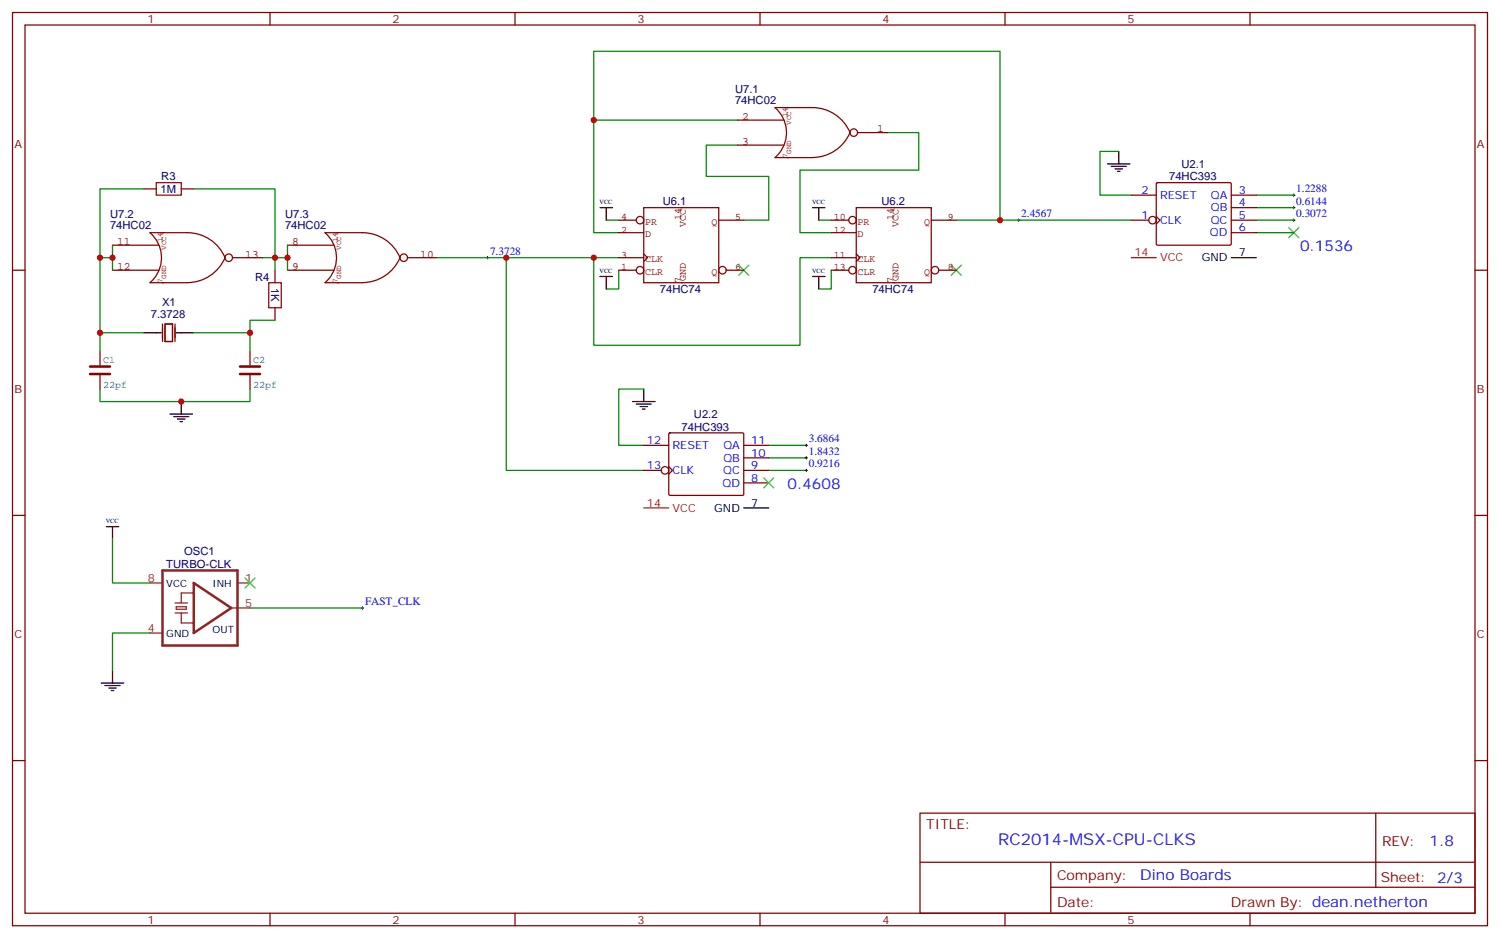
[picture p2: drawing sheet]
<svg xmlns="http://www.w3.org/2000/svg" width="423mm" height="265mm" viewBox="0 0 423 265" stroke-linecap="round" stroke-linejoin="round" font-family="sans-serif">
<g fill="none" stroke="#870000" stroke-width=".35">
<path d="M3.5 3.5h416.3v257.6h-416.3zM7.1 7.1h409.2v250.4h-409.2zM76.2 3.5v3.6M145.3 3.5v3.6M214.5 3.5v3.6M283.6 3.5v3.6M352.8 3.5v3.6M40.6 53.3h3.5M51.2 53.3h3.5M319.3 55h7M326.4 51.7l.3-.2 20.6 .1 .2 .3-.1 17.1-.3 .1h-20.6l-.2-.3zM347.5 55h7"/>
<path d="M347.5 58.6h7M3.5 76.2h3.6M77.6 76.2v3.5M319.3 62.1h4.9M326.3 61l1.1 1.1-1.1 1M347.5 62.1h7M347.5 65.6h7M416.3 76.2h3.5M45.9 91.4v4.9M46.6 91.4h2.1v4.9h-2.1zM49.4 91.4v4.9M77.6 86.8v3.5"/>
<path d="M181.7 125.6h7M181.7 132.6h4.9M188.7 131.6l1.1 1-1.1 1.1M188.8 122.2l.3-.1h20.6l.2 .3-.1 17.1-.3 .2-20.6-.1-.2-.3zM209.9 125.6h7.1M209.9 132.6h7.1M209.9 129.1h7.1M209.9 136.2h7.1M3.5 145.3h3.6M416.3 145.3h3.5M3.5 214.5h3.6M416.3 214.5h3.5"/>
<path d="M259.6 229.3h156.7v28.2h-156.7zM388.3 229.3v20.9M76.2 257.5v3.6M145.3 257.5v3.6M214.5 257.5v3.6M259.7 243.2h156.4M283.6 257.5v3.6M296.6 250.2h119.5M296.6 243.2v14.1M352.8 257.5v3.6"/>
<circle cx="325.3" cy="62.1" r="1.06"/>
<circle cx="187.7" cy="132.6" r="1.06"/>
</g>
<path d="M208.5 74.8l2.8 2.8M211.3 74.8l-2.8 2.8M268.5 74.8l2.8 2.8M271.3 74.8l-2.8 2.8M363.7 64.2l2.8 2.8M366.5 64.2l-2.8 2.8" fill="none" stroke="#3c3" stroke-width=".35"/>
<g fill="none" stroke="#008700" stroke-width=".35">
<path d="M167.6 33.9v-19.4h114.6v47.6h-12.3M208.1 33.9h-40.5v31.7h7M250.5 37.4h8.8v10.6h-33.5v17.6h8.8M40.6 53.3h-12.4v19.4h3.5M54.7 53.3h22.9v19.4M208.1 40.9h-8.8v8.8h17.7v12.4h-7.1M315.7 42.7h-5.3v12.3h8.9M354.5 58.6h10.6M354.5 55h10.6M28.2 72.7v26.4M74.1 72.7h3.5M77.6 72.7v3.5"/>
<path d="M137.6 72.7h37M142.9 72.7v59.9h38.8M171.1 62.1h3.5M174.6 76.2v5.3h-3.5M231.1 62.1h3.5M234.6 76.2v5.3h-3.5M282.2 62.1h37.1M354.5 65.6h10.6M354.5 62.1h10.6M28.2 93.8h12.4M54.7 93.8h15.9M77.6 90.3h-7v8.8"/>
<path d="M28.2 109.7v3.5h42.4v-3.5M181.7 109.7h-7.1v15.9h7.1M217 132.6h10.5M217 129.1h10.5M217 125.6h10.5"/>
</g>
<path d="M364.8 58.6h.7M364.8 55h.7M365.1 54.7v.7M365.1 58.2v.7M137.2 72.7h.7M137.6 72.3v.7M287.2 62.1h.7M287.5 61.7v.7M364.8 62.1h.7M365.1 61.7v.7M102 171.4h.7M102.3 171.1v.7" fill="none" stroke="#000" stroke-width=".28"/>
<path d="M44.1 51.5h7.1v3.5h-7.1zM75.8 79.7h3.6v7.1h-3.6z" fill="none" stroke="#a10000" stroke-width=".35"/>
<g fill="none" stroke="#000" stroke-width=".35">
<path d="M169.3 58.6h3.6M171.1 58.6v3.5M229.3 58.6h3.5M231.1 58.6v3.5M312.6 46.2h6.3M313.6 46.9h4.3M314.7 47.6h2.1M315.4 48.3h.7M315.7 42.7v3.5M169.3 78h3.6M171.1 78v3.5M229.3 78h3.5"/>
<path d="M231.1 78v3.5M347.5 72.7h7M40.6 93.8h4.9M49.7 93.8h5M48 116.8h6.3M49 117.5h4.3M50.1 118.2h2.1M50.8 118.9h.7M51.2 113.2v3.6M178.5 113.2h6.4M179.6 113.9h4.2M180.6 114.7h2.1"/>
<path d="M181.3 115.4h.7M181.7 109.7v3.5M209.9 143.2h7.1"/>
</g>
<path d="M28.2 99.1v3.9M70.6 99.1v3.9M28.2 105.8v3.9M70.6 105.8v3.9" fill="none" stroke="#850000" stroke-width=".35"/>
<path d="M25.4 105.5h5.6M25.4 103.4h5.6M67.7 105.5h5.7M67.7 103.4h5.7" fill="none" stroke="#850000" stroke-width=".71"/>
<path d="M319.3 72.7h7M181.7 143.2h7" fill="none" stroke="#f00" stroke-width=".35"/>
<g fill="#850000">
<circle cx="95.2" cy="79.7" r=".18"/>
<circle cx="95.3" cy="65.6" r=".18"/>
</g>
<g fill="none" stroke="#850000" stroke-width=".35">
<path d="M81.1 69.1h13.1M81.1 76.2h13.1M102.3 79.7a11.6 11.6 0 0 0 10.6-7 11.5 11.5 0 0 0-10.6-7.1h-10.6a9.2 9.2 0 0 1 0 14.1h10.6M115 72.7h8.5"/>
<circle cx="113.9" cy="72.7" r="1.06"/>
</g>
<g fill="#850000">
<circle cx="45.9" cy="79.7" r=".18"/>
<circle cx="45.9" cy="65.6" r=".18"/>
</g>
<g fill="none" stroke="#850000" stroke-width=".35">
<path d="M31.7 69.1h13.1M31.7 76.2h13.1M52.9 79.7a11.6 11.6 0 0 0 10.6-7 11.5 11.5 0 0 0-10.6-7.1h-10.6a9.2 9.2 0 0 1 0 14.1h10.6M65.6 72.7h8.5"/>
<circle cx="64.6" cy="72.7" r="1.06"/>
</g>
<g fill="#850000">
<circle cx="222.3" cy="44.5" r=".18"/>
<circle cx="222.2" cy="30.3" r=".18"/>
</g>
<g fill="none" stroke="#850000" stroke-width=".35">
<path d="M208.1 33.9h13.1M242 37.4h8.5M208.1 40.9h13.1M229.3 44.4a11.6 11.6 0 0 0 10.6-7 11.5 11.5 0 0 0-10.6-7.1l-10.6 .1a9.2 9.2 0 0 1 0 14h10.6"/>
<circle cx="240.9" cy="37.4" r="1.06"/>
</g>
<path d="M167.6 72.7v24.7h58.2v-24.7h8.8" fill="none" stroke="#008700" stroke-width=".35"/>
<circle cx="252.2" cy="79.7" r=".18" fill="#850000"/>
<g fill="none" stroke="#850000" stroke-width=".35">
<path d="M241.7 58.6h21.1v21.1h-21.1zM234.6 62.1h4.9M234.6 72.7h7.1M234.6 65.6h7.1M234.6 76.2h4.9M241.7 71.6l1 1.1-1 1M262.8 62.1h7.1M264.9 76.2h5"/>
<circle cx="240.6" cy="62.1" r="1.06"/>
<circle cx="240.6" cy="76.2" r="1.06"/>
<circle cx="263.9" cy="76.2" r="1.06"/>
</g>
<g fill="#850000">
<circle cx="252.2" cy="58.6" r=".18"/>
<circle cx="192.3" cy="79.7" r=".18"/>
</g>
<g fill="none" stroke="#850000" stroke-width=".35">
<path d="M181.7 58.6h21.1v21.1h-21.1zM174.6 76.2h5M174.6 65.6h7.1M174.6 72.7h7.1M174.6 62.1h5M181.7 71.6l1 1.1-1 1M202.8 62.1h7.1M205 76.2h4.9"/>
<circle cx="180.6" cy="62.1" r="1.06"/>
<circle cx="180.6" cy="76.2" r="1.06"/>
<circle cx="203.9" cy="76.2" r="1.06"/>
</g>
<circle cx="192.3" cy="58.6" r=".18" fill="#850000"/>
<path d="M45.9 160.9h21.1v21.1h-21.1zM54.7 164.4l10.6 7-10.6 7.1z" fill="none" stroke="#8c2424" stroke-width=".71"/>
<path d="M42.3 178.5h3.6M42.3 164.4h3.6M49.4 172.9h3.5M49.4 170h3.5M49.7 171.1h2.9v.7h-2.9zM51.2 172.9v2.8h3.5M54.7 167.2h-3.5v2.8M65.3 171.4h5.3M67 164.4h3.6" fill="none" stroke="#8c2424" stroke-width=".35"/>
<path d="M30 148.5h3.5M31.7 148.5v3.5M28.6 192.6h6.3M29.6 193.3h4.3M30.7 194h2.1M31.4 194.7h.7M31.7 189.1v3.5" fill="none" stroke="#000" stroke-width=".35"/>
<path d="M31.7 69.1v7.1M81.1 69.1v3.6h-3.5M81.1 72.7v3.5M123.5 72.7h14.1M31.7 152v12.4h10.6M42.3 178.5h-10.6v10.6M70.6 171.4h31.7" fill="none" stroke="#008700" stroke-width=".35"/>
<path d="M215.5 134.8l2.9 2.8M218.4 134.8l-2.9 2.8M69.1 163l2.9 2.8M72 163l-2.9 2.8" fill="none" stroke="#3c3" stroke-width=".35"/>
<path d="M227.2 125.6h.7M227.2 132.6h.7M227.2 129.1h.7M227.5 125.2v.7M227.5 128.8v.7M227.5 132.3v.7" fill="none" stroke="#000" stroke-width=".28"/>
<g fill="#c00">
<circle cx="28.2" cy="93.8" r=".88"/>
<circle cx="70.6" cy="93.8" r=".88"/>
<circle cx="51.2" cy="113.2" r=".88"/>
<circle cx="28.2" cy="72.7" r=".88"/>
<circle cx="167.6" cy="72.7" r=".88"/>
<circle cx="282.2" cy="62.1" r=".88"/>
<circle cx="167.6" cy="33.9" r=".88"/>
<circle cx="77.6" cy="72.7" r=".88"/>
<circle cx="31.8" cy="72.7" r=".88"/>
<circle cx="81.1" cy="72.7" r=".88"/>
<circle cx="142.9" cy="72.7" r=".88"/>
</g>
<text font-size="4.6" fill="#00f" x="281.7" y="238.3">RC2014-MSX-CPU-CLKS</text>
<g font-size="4.2" fill="#00f">
<text x="366.9" y="70.9">0.1536</text>
<text x="222.2" y="137.9">0.4608</text>
<text x="403.4" y="238.6">1.8</text>
<text x="321.8" y="248.1">Dino Boards</text>
</g>
<g font-size="3.9" fill="#800">
<text x="261.4" y="233.9">TITLE:</text>
<text x="390" y="238.6">REV:</text>
<text x="298.3" y="248.1">Company:</text>
<text x="389.7" y="248.7">Sheet: 2/3</text>
<text x="298.3" y="255.8">Date:</text>
<text x="347.4" y="255.9">Drawn By: dean.netherton</text>
</g>
<g font-size="3.2" fill="#800">
<text x="41.6" y="6.5">1</text>
<text x="110.8" y="6.5">2</text>
<text x="179.9" y="6.5">3</text>
<text x="249.1" y="6.5">4</text>
<text x="318.2" y="6.5">5</text>
<text x="4.1" y="41.6">A</text>
<text x="416.8" y="41.6">A</text>
<text x="4.1" y="110.8">B</text>
<text x="416.8" y="110.8">B</text>
<text x="4.1" y="179.9">C</text>
<text x="416.8" y="179.9">C</text>
<text x="41.6" y="260.5">1</text>
<text x="110.8" y="260.5">2</text>
<text x="179.9" y="260.5">3</text>
<text x="249.1" y="260.5">4</text>
<text x="318.2" y="260.5">5</text>
</g>
<g font-size="3.2" fill="#000080">
<text x="207.4" y="29.3">74HC02</text>
<text x="207.4" y="26.1">U7.1</text>
<text x="333.4" y="47.2">U2.1</text>
<text x="45.5" y="50.9">R3</text>
<text x="330" y="50.9">74HC393</text>
<text x="45.3" y="54.4">1M</text>
<text x="187" y="57.9">U6.1</text>
<text x="248.8" y="57.9">U6.2</text>
<text x="31" y="64.6">74HC02</text>
<text x="31" y="61.4">U7.2</text>
<text x="80.4" y="64.6">74HC02</text>
<text x="80.4" y="61.4">U7.3</text>
<text x="72" y="79.1">R4</text>
<text x="76.5" y="81.1" transform="rotate(90 76.5 81.1)">1K</text>
<text x="186.2" y="82.6">74HC74</text>
<text x="246.2" y="82.6">74HC74</text>
<text x="42.6" y="89.7">7.3728</text>
<text x="45.7" y="86.2">X1</text>
<text x="195.8" y="117.8">U2.2</text>
<text x="192.4" y="121.4">74HC393</text>
<text x="46.9" y="160.3">TURBO-CLK</text>
<text x="52" y="156.5">OSC1</text>
</g>
<g font-size="3.2" fill="#840000">
<text x="209.4" y="33.8">2</text>
<text x="209.4" y="40.9">3</text>
<text x="247.5" y="37.4">1</text>
<text x="33.1" y="69.1">11</text>
<text x="82.4" y="69.1">8</text>
<text x="33.1" y="76.2">12</text>
<text x="69.2" y="72.6">13</text>
<text x="82.4" y="76.2">9</text>
<text x="118.6" y="72.6">10</text>
</g>
<g font-size="3.2" fill="#00f">
<text x="322.2" y="54.7">2</text>
<text x="327.4" y="56.1">RESET</text>
<text x="341.8" y="59.6">QB</text>
<text x="341.8" y="56.1">QA</text>
<text x="349.6" y="54.7">3</text>
<text x="349.6" y="58.2">4</text>
<text x="365.8" y="57.7">0.6144</text>
<text x="365.8" y="54.2">1.2288</text>
<text x="288.2" y="61.2">2.4567</text>
<text x="322.2" y="61.7">1</text>
<text x="327.4" y="63.1">CLK</text>
<text x="341.7" y="63.1">QC</text>
<text x="349.6" y="61.7">5</text>
<text x="349.6" y="65.3">6</text>
<text x="365.8" y="61.2">0.3072</text>
<text x="138.3" y="71.8">7.3728</text>
<text x="341.5" y="66.7">QD</text>
<text x="182.6" y="125.2">12</text>
<text x="212" y="125.2">11</text>
<text x="228.2" y="124.7">3.6864</text>
<text x="189.8" y="126.6">RESET</text>
<text x="204.2" y="130.2">QB</text>
<text x="204.2" y="126.6">QA</text>
<text x="212" y="128.8">10</text>
<text x="228.2" y="131.8">0.9216</text>
<text x="228.2" y="128.2">1.8432</text>
<text x="182.6" y="132.3">13</text>
<text x="189.8" y="133.7">CLK</text>
<text x="203.9" y="137.2">QD</text>
<text x="204.1" y="133.7">QC</text>
<text x="212" y="132.3">9</text>
<text x="212" y="135.8">8</text>
<text x="103" y="170.6">FAST_CLK</text>
</g>
<g font-size="3.2" fill="#f00">
<text x="320.2" y="72.3">14</text>
<text x="327.4" y="73.7">VCC</text>
<text x="182.6" y="142.9">14</text>
<text x="189.8" y="144.3">VCC</text>
</g>
<g font-size="3.2">
<text x="339.1" y="73.7">GND</text>
<text x="349.6" y="72.3">7</text>
<text x="212" y="142.9">7</text>
<text x="201.6" y="144.3">GND</text>
</g>
<g font-size="3.2" fill="#8d2323">
<text x="41.7" y="164">8</text>
<text x="69.1" y="164">1</text>
<text x="69.1" y="171.1">5</text>
<text x="41.7" y="178.2">4</text>
</g>
<g font-size="2.8" fill="#840000">
<text x="175.3" y="65.6">2</text>
<text x="175.3" y="62.1">4</text>
<text x="182" y="63.4">PR</text>
<text x="192.2" y="61.9" transform="rotate(-90 192.2 61.9)">14</text>
<text x="193.6" y="64" transform="rotate(-90 193.6 64)">VCC</text>
<text x="200.8" y="63.4">Q</text>
<text x="207.5" y="62.1">5</text>
<text x="235.3" y="62.1">10</text>
<text x="235.3" y="65.6">12</text>
<text x="242" y="63.4">PR</text>
<text x="252.2" y="61.9" transform="rotate(-90 252.2 61.9)">14</text>
<text x="253.6" y="64" transform="rotate(-90 253.6 64)">VCC</text>
<text x="260.8" y="63.4">Q</text>
<text x="267.5" y="62.1">9</text>
<text x="182" y="66.9">D</text>
<text x="242" y="66.9">D</text>
<text x="175.3" y="76.2">1</text>
<text x="175.3" y="72.6">3</text>
<text x="182" y="77.5">CLR</text>
<text x="182" y="74">CLK</text>
<text x="200.8" y="77.5">Q</text>
<text x="207.5" y="76.2">6</text>
<text x="235.3" y="72.6">11</text>
<text x="235.3" y="76.2">13</text>
<text x="242" y="74">CLK</text>
<text x="242" y="77.5">CLR</text>
<text x="260.8" y="77.5">Q</text>
<text x="267.5" y="76.2">8</text>
<text x="192.2" y="79.7" transform="rotate(-90 192.2 79.7)">7</text>
<text x="193.6" y="79.4" transform="rotate(-90 193.6 79.4)">GND</text>
<text x="252.2" y="79.7" transform="rotate(-90 252.2 79.7)">7</text>
<text x="253.6" y="79.4" transform="rotate(-90 253.6 79.4)">GND</text>
</g>
<g font-size="2.8" fill="#008484">
<text x="29.1" y="102.3">C1</text>
<text x="71.4" y="102.3">C2</text>
<text x="29.1" y="109.4">22pf</text>
<text x="71.4" y="109.4">22pf</text>
</g>
<g font-size="2.8">
<text x="46.9" y="165.5">VCC</text>
<text x="60" y="165.5">INH</text>
<text x="46.9" y="179.6">GND</text>
<text x="60" y="178.5">OUT</text>
</g>
<g font-size="2.1" fill="#840000">
<text x="222.2" y="32.9" transform="rotate(-90 222.2 32.9)">14</text>
<text x="223.3" y="35.2" transform="rotate(-90 223.3 35.2)">VCC</text>
<text x="222.2" y="44.4" transform="rotate(-90 222.2 44.4)">7</text>
<text x="223.3" y="43.4" transform="rotate(-90 223.3 43.4)">GND</text>
<text x="45.8" y="68.2" transform="rotate(-90 45.8 68.2)">14</text>
<text x="46.9" y="70.5" transform="rotate(-90 46.9 70.5)">VCC</text>
<text x="95.2" y="68.2" transform="rotate(-90 95.2 68.2)">14</text>
<text x="96.3" y="70.5" transform="rotate(-90 96.3 70.5)">VCC</text>
<text x="45.8" y="79.7" transform="rotate(-90 45.8 79.7)">7</text>
<text x="46.9" y="78.7" transform="rotate(-90 46.9 78.7)">GND</text>
<text x="95.2" y="79.7" transform="rotate(-90 95.2 79.7)">7</text>
<text x="96.3" y="78.7" transform="rotate(-90 96.3 78.7)">GND</text>
</g>
<g font-size="1.8">
<text x="169.2" y="57.5">VCC</text>
<text x="229.2" y="57.5">VCC</text>
<text x="169.2" y="76.9">VCC</text>
<text x="229.2" y="76.9">VCC</text>
<text x="29.9" y="147.4">VCC</text>
</g>
</svg>
